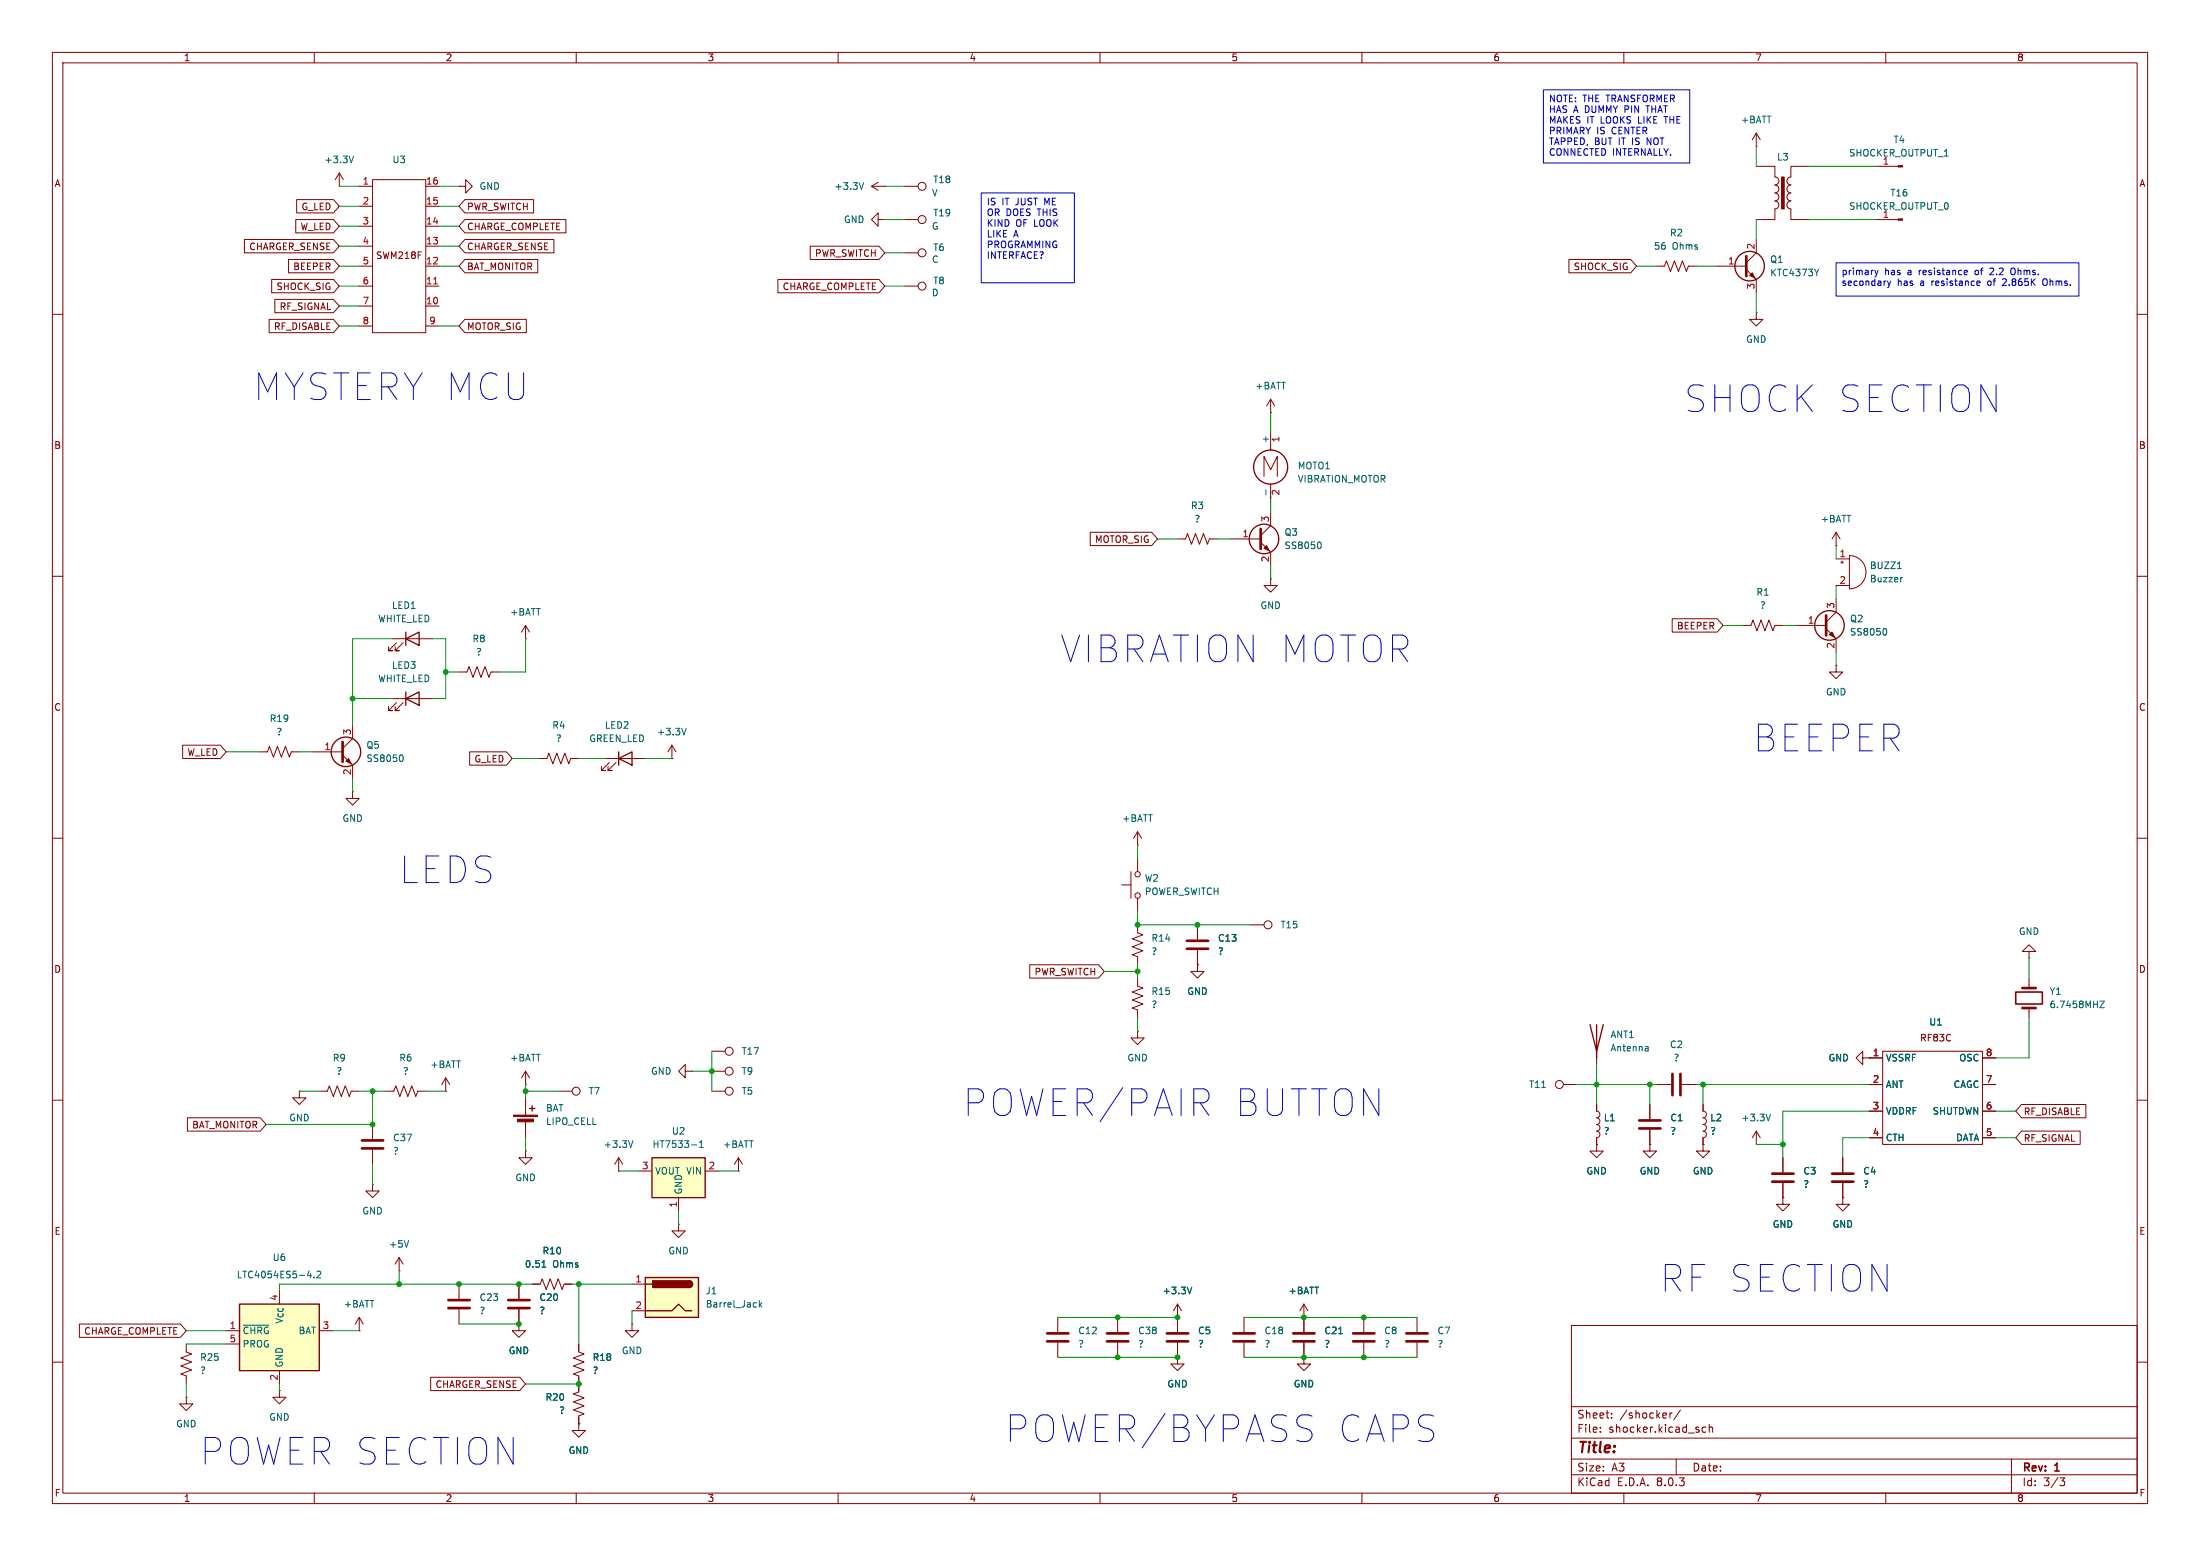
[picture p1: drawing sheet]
<svg xmlns="http://www.w3.org/2000/svg" width="420mm" height="297mm" viewBox="0 0 420 297" stroke-linecap="round" stroke-linejoin="round" font-family="sans-serif">
<g fill="none" stroke="#840000" stroke-width=".19">
<path d="M10 10h400v277h-400zM12 12h396v273h-396zM60 10v2M110 10v2M160 10v2M210 10v2M260 10v2M310 10v2M360 10v2M68.6 35.6h2.5M68.6 39.4h2.5M71.1 34.3h10.2v29.2h-10.2z"/>
<path d="M81.3 35.6h2.5M81.3 39.4h2.5M166.4 35.6h2.5M166.4 35.6l1.2 .7M167.6 34.8l-1.2 .8M168.9 35.6h.1M10 60h2M68.6 58.4h2.5M68.6 54.6h2.5M68.6 50.8h2.5M68.6 47h2.5M68.6 43.2h2.5"/>
<path d="M81.3 58.4h2.5M81.3 54.6h2.5M81.3 50.8h2.5M81.3 47h2.5M81.3 43.2h2.5M408 60h2M68.6 62.2h2.5M81.3 62.2h2.5M10 110h2M408 110h2M67.3 138.4v2.6l-1.9 1.9M10 160h2"/>
<path d="M49.5 143.5h1.6l.3-1 .8 2 .8-2 .7 2 .8-2 .7 2 .4-1h1.5M59.7 143.5h5.7M65.4 144.1l1.9 2v2.5M67.3 151.1v1.3h1.3l-1.3 1.3-1.3-1.3h1.3M67.3 151.1h.1M217.2 158.8v2.5M217.2 158.8l.7 1.2M217.2 158.8l-.8 1.2M408 160h2M214.1 168.9h1.8M215.9 166.4v5.1M217.2 161.3h.1"/>
<path d="M217.2 163.8v2.6M217.2 171.5v2.5M238.8 176.5h2.5M217.2 186.7v1.5l1 .4-2 .8 2 .7-2 .8 2 .7-2 .8 1 .4v1.5M387.3 181.6h-1.2l1.2-1.3 1.3 1.3h-1.3v1.3M387.3 182.9h.1M387.3 186.7v1.9M387.3 192.4v1.9M10 210h2M57.1 208.3v1.3h1.3l-1.3 1.2-1.2-1.2h1.2M57.1 208.3h.1M61 208.3h1.5l.4-1 .7 2 .8-2 .8 2 .7-2 .8 2 .4-1h1.5"/>
<path d="M71.1 214.6v2.8M71.1 219.5v2.7M73.7 208.3h1.5l.4-1 .7 2 .8-2 .8 2 .7-2 .8 2 .4-1h1.5M85.1 208.3h.1M85.1 205.7l.8 1.3M85.1 205.7v2.6M85.1 205.7l-.8 1.3M298.4 207h2.6M304.8 200.7v2.5M316.2 207h2.8M321.1 207h2.7M355.6 201.9v-1.2l-1.3 1.2 1.3 1.3v-1.3h1.3"/>
<path d="M356.9 201.9h.1M356.9 207h2.5M356.9 201.9h2.5M356.9 212.1h2.5M356.9 217.2h2.5M359.4 200.7h19.1v17.7h-19.1zM378.5 207h2.5M378.5 201.9h2.5M378.5 212.1h2.5M378.5 217.2h2.5M408 210h2M10 260h2"/>
<path d="M68.6 254h.1M68.6 251.5l-.8 1.2M68.6 251.5v2.5M68.6 251.5l.7 1.2M224.8 251.5h.1M224.8 248.9l.8 1.3M224.8 248.9v2.6M224.8 248.9l-.8 1.3M237.5 251.5v2.8M237.5 256.3v2.8M248.9 251.5h.1M248.9 259.1v1.2h1.3l-1.3 1.3-1.3-1.3h1.3"/>
<path d="M248.9 259.1h.1M248.9 248.9l-.7 1.3M248.9 248.9v5.4M248.9 256.3v2.8M248.9 248.9l.8 1.3M300 253h108v32h-108zM408 260h2M53.3 265.4v1.3h1.3l-1.3 1.3-1.2-1.3h1.2M53.3 265.4h.1M300 278.5h108M300 274.5h108M300 268.5h108"/>
<path d="M305.5 273.2v.2M305.5 272.5v.1M307.7 270.5v.2M307.7 269.8v.1M318.8 269.7v1M319.2 269.7l-.3 .1-.1 .2M320 278.5v3M320.8 269.1l-1.3 1.9M325.7 272.5l-.5-.1-.3 .3 .2 .6h.6M326.3 272.5l.2-.1 .4 .1v.9M326.3 271.9v1.5M384 278.5v6.5"/>
<path d="M60 285v2M110 285v2M160 285v2M210 285v2M260 285v2M300 281.5h108M310 285v2M360 285v2M393.2 282.1h1l-.5 .6 .4 .1 .1 .5-.3 .3h-.5"/>
<circle cx="217.2" cy="170.9" r=".51"/>
<circle cx="217.2" cy="166.9" r=".51"/>
<circle cx="242.1" cy="176.5" r=".76"/>
<circle cx="297.7" cy="207" r=".76"/>
</g>
<path d="M65.4 141.6v3.8M386.1 192.4h2.5M386.1 188.6h2.5M69.1 219.2h4.1M69.1 217.7h4.1M319.3 205v4M320.8 205v4M235.5 256h4M235.5 254.5h4M246.9 256h4.1M246.9 254.5h4.1" fill="none" stroke="#840000" stroke-width=".51"/>
<path d="M66 145.3l.5-.5 .6 1z" fill="#840000" stroke="#840000" stroke-width=".19"/>
<g fill="none" stroke="#840000" stroke-width=".25">
<path d="M303.5 195.6l1.3 5.1 1.3-5.1M304.8 195.6v6.3"/>
<circle cx="66" cy="143.5" r="2.82"/>
</g>
<path d="M164.9 34.9l-.5 1.2M76.7 144.1a.79 .79 0 0 1 0 1.3M314.5 199.8l.1 .1v.7M400.9 191.1h.8l-.8 1.2h.8M314.6 200.5l-.4 .1M314.6 200.1h-.4M227.5 245.7l-.4 1.3M255.6 254.6h.7" fill="none" stroke="#006464" stroke-width=".19"/>
<path d="M82.8 54.2h.7" fill="none" stroke="#a90000" stroke-width=".19"/>
<path d="M384.8 189.4h5.1v2.2h-5.1z" fill="none" stroke="#840000" stroke-width=".3"/>
<path d="M45.7 248.9h15.3v12.7h-15.3z" fill="#ffffc2"/>
<path d="M77.5 133.4l2.5-1.3v2.5zM77.5 132.1v2.5M118.1 144.8l2.5-1.3v2.6zM118.1 143.5v2.6M45.7 248.9h15.3v12.7h-15.3z" fill="none" stroke="#840000" stroke-width=".25"/>
<g fill="none" stroke="#840000" stroke-width=".19">
<path d="M64.8 35.6h.1M64.8 33l.7 1.3M64.8 33v2.6M64.8 33l-.8 1.3M87.6 35.6h1.3v1.2l1.3-1.2-1.3-1.3v1.3M87.6 35.6h.1M172.7 35.6h2.6M172.7 54.6h2.6M172.7 41.9h2.6M172.7 48.3h2.6M358.1 41.9h4.3M74.9 133.4h7.6"/>
<path d="M75.7 134.1l-1.5 1.5h.7h-.7v-.7M77 134.1l-1.6 1.5h.8h-.8v-.7M87.6 128.3h1.6l.3-1 .8 2 .8-2 .7 2 .8-2 .7 2 .4-1h1.5M102.9 144.8h1.5l.4-1 .7 2 .8-2 .8 2 .7-2 .8 2 .4-1h1.5M115.6 144.8h7.6M116.3 145.5l-1.5 1.6h.8h-.8v-.8M117.6 145.5l-1.5 1.6h.7h-.7v-.8M128.3 144.8h.1M128.3 142.2l.7 1.3M128.3 142.2v2.6M128.3 142.2l-.8 1.3M217.2 176.5v1.6l1 .3-2 .8 2 .8-2 .7 2 .8-2 .7 1 .4v1.6"/>
<path d="M228.6 176.5v2.8M217.2 196.9v1.2h-1.3l1.3 1.3 1.2-1.3h-1.2M217.2 196.9h.1M228.6 184.2v1.2h-1.3l1.3 1.3 1.3-1.3h-1.3M228.6 184.2h.1M228.6 181.4v2.8M71.1 226.1v1.2h1.3l-1.3 1.3-1.3-1.3h1.3M71.1 226.1h.1M35.6 256.5v1.6l1 .3-2.1 .8 2.1 .8-2.1 .7 2.1 .8-2.1 .8 1.1 .3v1.6M43.2 254h2.5M43.2 256.5h2.5M61 254h2.5"/>
<path d="M76.2 242.6h.1M76.2 240l-.8 1.3M76.2 240v2.6M76.2 240l.8 1.3M87.6 245.1v2.8M87.6 249.9v2.8M201.9 251.5v2.8M201.9 256.3v2.8M213.4 251.5v2.8M213.4 256.3v2.8M224.8 259.1v1.2h1.3l-1.3 1.3-1.3-1.3h1.3M224.8 259.1h.1"/>
<path d="M224.8 251.5v2.8M224.8 256.3v2.8M35.6 266.7v1.3h1.2l-1.2 1.2-1.3-1.2h1.3M35.6 266.7h.1M53.3 261.6v2.6"/>
<circle cx="176" cy="35.6" r=".76"/>
<circle cx="176" cy="48.3" r=".76"/>
<circle cx="176" cy="54.6" r=".76"/>
<circle cx="176" cy="41.9" r=".76"/>
</g>
<path d="M67.5 29.8l-.4 1.3M131 139l-.4 1.3M78 236.8l-.4 1.3M46.5 253h4.8M58.7 243.5h.8M60 243.8v.1M60.5 242.8l.5-.2 .2 .4-.8 .9h.8" fill="none" stroke="#006464" stroke-width=".19"/>
<path d="M226.6 179.6h4M226.6 181.1h4M85.6 249.7h4.1M85.6 248.2h4.1M199.9 256h4.1M199.9 254.5h4.1M211.3 256h4.1M211.3 254.5h4.1M222.8 256h4M222.8 254.5h4" fill="none" stroke="#840000" stroke-width=".51"/>
<path d="M362.4 41.8h.8v.2h-.8z" fill="#840000" stroke="#840000" stroke-width=".19"/>
<path d="M123.2 243.8h10.1v7.7h-10.1z" fill="#ffffc2"/>
<path d="M77.5 121.9l2.5-1.2v2.5zM77.5 120.7v2.5M123.2 243.8h10.1v7.7h-10.1zM123.2 250.2h5.1l1.2-1.3 1.3 1.3h1.3M123.2 245.1h1.3M131.6 244.5a.64 .64 0 0 1 .6 .6 .64 .64 0 0 1-.6 .6" fill="none" stroke="#840000" stroke-width=".25"/>
<g fill="#840000" stroke="#840000" stroke-width=".25">
<path d="M131.6 244.5a.64 .64 0 0 1 .6 .6 .64 .64 0 0 1-.6 .6z"/>
<path d="M124.6 244.5h7v1.2h-7z"/>
</g>
<path d="M167.6 41.9v-1.3l-1.2 1.3 1.2 1.3v-1.3h1.3M168.9 41.9h.1M100.3 119.4l-.7 1.3M100.3 119.4v2.5M100.3 119.4l.8 1.3M74.9 121.9h7.6M75.7 122.7l-1.5 1.5h.7h-.7v-.8M77 122.7l-1.6 1.5h.8h-.8v-.8M100.3 121.9h.1M120.6 245.1h2.6M120.6 250.2h2.6" fill="none" stroke="#840000" stroke-width=".19"/>
<path d="M145 248.2v1.3M145.1 249l.3 .5M145.4 248.7l-.4 .4" fill="none" stroke="#006464" stroke-width=".19"/>
<path d="M124.5 221h10.1v7.6h-10.1z" fill="#ffffc2"/>
<g fill="none" stroke="#840000" stroke-width=".25">
<path d="M101.1 211.6h1M101.6 211.1v1M124.5 221h10.1v7.6h-10.1z"/>
<circle cx="334" cy="50.8" r="2.82"/>
<circle cx="242.6" cy="89.2" r="3.3"/>
<circle cx="241.3" cy="102.9" r="2.82"/>
<circle cx="349.2" cy="119.4" r="2.82"/>
</g>
<g fill="none" stroke="#840000" stroke-width=".19">
<path d="M56.6 38.1h7.1l1.1 1.3-1.1 1.2h-7.1zM88.7 38.1h13.2v2.5h-13.2l-1.1-1.2zM335.3 31.8h3.5v2M335.3 27.9h.1M335.3 25.4v2.5M335.3 25.4l-.8 1.3M335.3 25.4l.7 1.3M338.8 39.9v2h-3.5M341.9 39.9v2h3.5M345.4 31.8h-3.5v2M358.1 31.8h4.3M46.7 45.7h17l1.1 1.3-1.1 1.3h-17z"/>
<path d="M51.9 53.3h11.8l1.1 1.3-1.1 1.3h-11.8zM52.5 57.1h11.2l1.1 1.3-1.1 1.3h-11.2zM55.1 49.5h8.6l1.1 1.3-1.1 1.3h-8.6zM56.5 41.9h7.2l1.1 1.3-1.1 1.3h-7.2zM88.7 49.5h14v2.6h-14l-1.1-1.3zM88.7 41.9h19.3v2.6h-19.3l-1.1-1.3zM88.7 45.7h17v2.6h-17l-1.1-1.3zM148.5 53.3h19.3l1.1 1.3-1.1 1.3h-19.3zM154.7 47h13.1l1.1 1.3-1.1 1.2h-13.1zM299.5 49.5h11.8l1.1 1.3-1.1 1.3h-11.8zM316.2 50.8h1.6l.3-1 .8 2 .8-2 .7 2 .8-2 .7 2 .4-1h1.5M327.7 50.8h5.7"/>
<path d="M333.4 51.4l1.9 1.9v2.6M335.3 59.7v1.3h1.2l-1.2 1.2-1.3-1.2h1.3M335.3 59.7h.1M335.3 45.7v2.6l-1.9 1.9M51.4 61h12.3l1.1 1.2-1.1 1.3h-12.3zM88.7 61h11.8v2.5h-11.8l-1.1-1.3zM242.6 78.7h.1M242.6 76.2v2.5M242.6 76.2l-.8 1.3M242.6 76.2l.7 1.3M241.3 90.9v-3.8l1.3 2.6 1.2-2.6v3.8M242.6 82.6v3.3"/>
<path d="M242.6 92.4v2.9M242.6 97.8v2.5l-1.9 1.9M208.1 101.6h11.8l1.1 1.3-1.1 1.2h-11.8zM224.8 102.9h1.5l.4-1 .8 2 .7-2 .8 2 .7-2 .8 2 .4-1h1.5M234.9 102.9h5.8M240.7 103.5l1.9 1.9v2.6M242.6 110.5v1.3h-1.3l1.3 1.2 1.2-1.2h-1.2M242.6 110.5h.1M319.2 118.1h8.6l1.1 1.3-1.1 1.3h-8.6zM332.7 119.4h1.6l.3-1 .8 2 .8-2 .7 2 .8-2 .8 2 .3-1h1.6M342.9 119.4h5.7M350.5 104.1h.1"/>
<path d="M350.5 101.6l-.7 1.3M350.5 101.6v2.5M350.5 114.3v2.5l-1.9 1.9M350.5 101.6l.8 1.3M350.5 106.7h2.6M350.5 111.8h2.6M351.4 107.3h.5M351.7 107.1v.5M353.1 106a3.2 3.2 0 0 1 3.1 3.2 3.2 3.2 0 0 1-3.1 3.2zM348.6 120l1.9 1.9v2.6M350.5 127v1.3h-1.3l1.3 1.2 1.3-1.2h-1.3M350.5 127h.1"/>
<path d="M34.9 142.2h7.2l1.1 1.3-1.1 1.3h-7.2zM89.7 143.5h7l1.1 1.3-1.1 1.3h-7zM228.6 176.5v2.8M196.6 184.1h13.1l1.1 1.3-1.1 1.3h-13.1zM228.6 184.2h.1M228.6 181.4v2.8M35.8 213.4h13.9l1.1 1.2-1.1 1.3h-13.9zM100.3 219.7v1.3h-1.2l1.2 1.2 1.3-1.2h-1.3M100.3 219.7h.1M100.3 207h.1M100.3 204.5v2.5M100.3 209.6v3.3"/>
<path d="M100.3 213.9v3.3M100.3 204.5l-.7 1.2M100.3 204.5l.8 1.2M106.7 208.3h2.5M130.8 204.5v1.2l-1.3-1.2 1.3-1.3v1.3h1.3M132.1 204.5h.1M135.9 208.3h2.5M135.9 200.7h2.5M135.9 204.5h2.5M304.8 218.4v1.3h1.3l-1.3 1.3-1.3-1.3h1.3M304.8 218.4h.1M304.8 210.8v1.3a.64 .64 0 0 1 .6 .6 .64 .64 0 0 1-.6 .7 .64 .64 0 0 1 .6 .6 .64 .64 0 0 1-.6 .6 .64 .64 0 0 1 .6 .7 .64 .64 0 0 1-.6 .6 .63 .63 0 0 1 .6 .6 .63 .63 0 0 1-.6 .7v1.2"/>
<path d="M315 218.4v1.3h1.2l-1.2 1.3-1.3-1.3h1.3M315 218.4h.1M315 210.8v2.8M315 215.6v2.8M325.1 218.4v1.3h1.3l-1.3 1.3-1.3-1.3h1.3M325.1 218.4h.1M325.1 213.4a.64 .64 0 0 1 .7 .6 .64 .64 0 0 1-.7 .6 .64 .64 0 0 1 .7 .7 .64 .64 0 0 1-.7 .6 .64 .64 0 0 1 .7 .6 .64 .64 0 0 1-.7 .7v1.2M325.1 210.8v1.3a.64 .64 0 0 1 .7 .6 .64 .64 0 0 1-.7 .7M335.3 218.4h.1M335.3 215.9l.7 1.3M335.3 215.9v2.5M335.3 215.9l-.8 1.3"/>
<path d="M356.9 201.9h.1M356.9 201.9h2.5M356.9 207h2.5M356.9 212.1h2.5M356.9 217.2h2.5M378.5 201.9h2.5M378.5 207h2.5M378.5 212.1h2.5M378.5 217.2h2.5M385.9 215.9h11.2v2.5h-11.2l-1.1-1.2zM385.9 210.8h12.3v2.6h-12.3l-1.1-1.3zM118.1 223.5h.1"/>
<path d="M118.1 221l.8 1.2M118.1 221v2.5M118.1 221l-.8 1.2M121.9 223.5h2.6M129.5 233.7v1.2h-1.2l1.2 1.3 1.3-1.3h-1.3M129.5 233.7h.1M129.5 228.6v2.5M134.6 223.5h2.6M141 223.5h.1M141 221l.7 1.2M141 221v2.5M141 221l-.8 1.2"/>
<path d="M340.4 228.6v1.3h1.2l-1.2 1.2-1.3-1.2h1.3M340.4 228.6h.1M340.4 221v2.8M340.4 225.8v2.8M351.8 228.6v1.3h1.3l-1.3 1.2-1.3-1.2h1.3M351.8 228.6h.1M351.8 221v2.8M351.8 225.8v2.8M15.2 252.7h19.2l1.2 1.3-1.2 1.3h-19.2zM99.1 252.7v1.3h1.2l-1.2 1.3-1.3-1.3h1.3M99.1 252.7h.1M99.1 245.1v2.8"/>
<path d="M99.1 249.9v2.8M101.6 245.1h1.5l.4-1 .8 2 .7-2 .8 2 .8-2 .7 2 .4-1h1.5M110.5 256.5v1.6l1 .3-2 .8 2 .8-2 .7 2 .8-2 .8 1 .3v3.1l-1 .4 2 .7-2 .8 2 .8-2 .7 2 .8-1 .4v1.5M120.6 252.7v1.3h1.3l-1.3 1.3-1.2-1.3h1.2M120.6 252.7h.1M224.8 259.1h.1M224.8 251.5h.1M224.8 251.5v2.8M224.8 256.3v2.8M248.9 259.1h.1M248.9 251.5h.1M248.9 251.5v2.8"/>
<path d="M248.9 256.3v2.8M260.3 251.5v2.8M260.3 256.3v2.8M270.5 251.5v2.8M270.5 256.3v2.8M82.2 262.9h17l1.1 1.3-1.1 1.2h-17zM110.5 271.8v1.2h1.3l-1.3 1.3-1.3-1.3h1.3M110.5 271.8h.1"/>
<circle cx="110" cy="208.3" r=".76"/>
<circle cx="139.2" cy="204.5" r=".76"/>
<circle cx="139.2" cy="208.3" r=".76"/>
<circle cx="139.2" cy="200.7" r=".76"/>
</g>
<g fill="none" stroke="#006464" stroke-width=".19">
<path d="M347.2 51.4l-.4 .6M241.7 93.5v1M251.9 103.4a.79 .79 0 0 1 0 1.3M359.9 120a.79 .79 0 0 1 0 1.2M362.2 108.5h.8M363.2 110.2l-.2 .1M120.8 217.7l-.4 1.3M132 218.5h1M133.5 219h.8M133.5 218.1l.4-.4v1.3M338 212.7l-.4 1.2M103.5 241.9h.7"/>
<path d="M103.7 240.8l.1-.2v1.3M227.5 245.7l-.4 1.3M255.6 254.6h.7"/>
</g>
<g fill="none" stroke="#840000" stroke-width=".51">
<path d="M333.4 48.9v3.8M240.7 101v3.8M348.6 117.5v3.8M312.9 213.9h4.1M312.9 215.4h4.1M338.3 225.6h4.1M338.3 224h4.1M349.8 225.6h4M349.8 224h4M97 249.7h4.1M97 248.2h4.1M258.3 256h4.1"/>
<path d="M258.3 254.5h4.1M268.5 256h4M268.5 254.5h4"/>
</g>
<g fill="#840000" stroke="#840000" stroke-width=".19">
<path d="M98 212.9h4.6v.2h-4.6z"/>
<path d="M98.8 213.6h3.1v.5h-3.1z"/>
<path d="M362.4 31.6h.8v.3h-.8z"/>
<path d="M340.1 33.8h.5v6.1h-.5z"/>
<path d="M241.3 104.6l.5-.5 .5 1.1z"/>
<path d="M334 52.6l.5-.5 .5 1z"/>
<path d="M349.2 121.2l.6-.5 .5 1z"/>
</g>
<path d="M338.8 33.8a.77 .77 0 0 1 .8 .7 .77 .77 0 0 1-.8 .8 .76 .76 0 0 1 .8 .8 .76 .76 0 0 1-.8 .7 .77 .77 0 0 1 .8 .8 .77 .77 0 0 1-.8 .8 .76 .76 0 0 1 .8 .7 .76 .76 0 0 1-.8 .8M341.9 33.8a.76 .76 0 0 0-.8 .7 .76 .76 0 0 0 .8 .8 .76 .76 0 0 0-.8 .8 .76 .76 0 0 0 .8 .7 .76 .76 0 0 0-.8 .8 .76 .76 0 0 0 .8 .8 .77 .77 0 0 0-.8 .7 .77 .77 0 0 0 .8 .8" fill="none" stroke="#840000" stroke-width=".2"/>
<g fill="none" stroke="#0000c2" stroke-width=".19">
<path d="M294.6 17.1h28v14h-28zM187.3 36.8h17.8v17.2h-17.8zM350.5 50.2h46.4v6.3h-46.4zM357.9 51.6l.3 .8M358.2 52.4l-.3 .5M358.5 51.6l-.3 .8M360.3 53.6l.3 .9M360.6 54.5l-.3 .4M360.9 53.6l-.3 .9M375.2 51.6l.3 .1 .1 .2-.6 .1M375.5 52.4h-.3M377.6 53.6l.3 .1 .1 .2-.6 .2"/>
<path d="M377.9 54.4l-.3 .1M380.1 51.2l-.2 .1M380.5 51.7l-.7 .7h.8M383 53.8l-.8 .7h.8M384.4 51.2a.43 .43 0 0 0-.5 .4v.4a.42 .42 0 0 0 .5 .4M390 53.4a.85 .85 0 0 0 .3 1.1h.2M390.3 53.2h.2"/>
</g>
<g fill="none" stroke="#009600" stroke-width=".19">
<path d="M64.8 35.6h3.8M64.8 39.4h3.8M83.8 35.6h3.8M83.8 39.4h3.8M168.9 35.6h3.8M335.3 27.9v3.9M345.4 31.8h12.7M64.8 43.2h3.8M64.8 47h3.8M64.8 54.6h3.8M64.8 50.8h3.8M64.8 58.4h3.8"/>
<path d="M83.8 43.2h3.8M83.8 47h3.8M83.8 50.8h3.8M168.9 54.6h3.8M168.9 41.9h3.8M168.9 48.3h3.8M312.4 50.8h3.8M323.8 50.8h3.9M335.3 41.9v3.8M335.3 55.9v3.8M345.4 41.9h12.7M64.8 62.2h3.8"/>
<path d="M83.8 62.2h3.8M242.6 78.7v3.9M242.6 95.3v2.5M221 102.9h3.8M232.4 102.9h2.5M242.6 108v2.5M328.9 119.4h3.8M340.4 119.4h2.5M350.5 104.1v2.6M350.5 111.8v2.5M67.3 133.4h7.6M74.9 121.9h-7.6v16.5"/>
<path d="M82.5 121.9h2.6v11.5h-2.6M85.1 128.3h2.5M100.3 121.9v6.4h-5.1M350.5 124.5v2.5M43.2 143.5h6.3M57.1 143.5h2.6M67.3 148.6v2.5M97.8 144.8h5.1M110.5 144.8h5.1M123.2 144.8h5.1M217.2 161.3v2.5M217.2 174v2.5h21.6"/>
<path d="M210.8 185.4h6.4M217.2 184.2v2.5M217.2 194.3v2.6M387.3 194.3v7.6h-6.3M387.3 182.9v3.8M57.1 208.3h3.9M68.6 208.3h5.1M71.1 208.3v6.3h-20.3M81.3 208.3h3.8M100.3 207v2.6M100.3 217.2v2.5M100.3 208.3h6.4"/>
<path d="M132.1 204.5h3.8M135.9 200.7v7.6M301 207h15.2M304.8 203.2v7.6M315 207v3.8M323.8 207h33.1M325.1 207v3.8M335.3 218.4h5.1M356.9 217.2h-5.1v3.8M356.9 212.1h-16.5v8.9M381 217.2h3.8M381 212.1h3.8"/>
<path d="M71.1 222.2v3.9M118.1 223.5h3.8M129.5 231.1v2.6M137.2 223.5h3.8M35.6 254h7.6M35.6 256.5h7.6M63.5 254h5.1M76.2 242.6v2.5M87.6 252.7h11.5M101.6 245.1h-48.3v1.3M109.2 245.1h11.4M110.5 245.1v11.4"/>
<path d="M120.6 250.2v2.5M201.9 259.1h22.9M201.9 251.5h22.9M237.5 259.1h33M237.5 251.5h33M35.6 264.2v2.5M53.3 264.2v1.2M100.3 264.2h10.2"/>
</g>
<g fill="#009600" stroke="#009600" stroke-width=".19">
<circle cx="217.2" cy="176.5" r=".46"/>
<circle cx="217.2" cy="185.4" r=".46"/>
<circle cx="304.8" cy="207" r=".46"/>
<circle cx="85.1" cy="128.3" r=".46"/>
<circle cx="71.1" cy="208.3" r=".46"/>
<circle cx="67.3" cy="133.4" r=".46"/>
<circle cx="87.6" cy="245.1" r=".46"/>
<circle cx="99.1" cy="245.1" r=".46"/>
<circle cx="76.2" cy="245.1" r=".46"/>
<circle cx="71.1" cy="214.6" r=".46"/>
<circle cx="224.8" cy="259.1" r=".46"/>
<circle cx="228.6" cy="176.5" r=".46"/>
<circle cx="213.4" cy="259.1" r=".46"/>
<circle cx="213.4" cy="251.5" r=".46"/>
<circle cx="224.8" cy="251.5" r=".46"/>
<circle cx="99.1" cy="252.7" r=".46"/>
<circle cx="100.3" cy="208.3" r=".46"/>
<circle cx="135.9" cy="204.5" r=".46"/>
<circle cx="110.5" cy="245.1" r=".46"/>
<circle cx="110.5" cy="264.2" r=".46"/>
<circle cx="260.3" cy="251.5" r=".46"/>
<circle cx="340.4" cy="218.4" r=".46"/>
<circle cx="248.9" cy="259.1" r=".46"/>
<circle cx="248.9" cy="251.5" r=".46"/>
<circle cx="315" cy="207" r=".46"/>
<circle cx="260.3" cy="259.1" r=".46"/>
<circle cx="325.1" cy="207" r=".46"/>
</g>
<g font-size="7.1" fill="#0000c2">
<text x="48.5" y="76.7">MYSTERY MCU</text>
<text x="321.6" y="79">SHOCK SECTION</text>
<text x="202.5" y="126.7">VIBRATION MOTOR</text>
<text x="334.8" y="143.7">BEEPER</text>
<text x="76.3" y="168.9">LEDS</text>
<text x="183.9" y="213.3">POWER/PAIR</text>
<text x="235.4" y="213.3">BUTTON</text>
<text x="317" y="246.9">RF SECTION</text>
<text x="192" y="275.6">POWER/BYPASS</text>
<text x="255" y="275.6">CAPS</text>
<text x="38.3" y="279.9">POWER SECTION</text>
</g>
<text font-size="2.8" fill="#840000" x="301" y="277.9">Title:</text>
<g font-size="2.1" fill="#840000">
<text x="301" y="273.7">File:</text>
<text x="301" y="271">Sheet:</text>
<text x="307.1" y="273.7">shocker.kicad_sch</text>
<text x="309.2" y="271">/shocker/</text>
<text x="301" y="281.1">Size:</text>
<text x="307.6" y="281.1">A3</text>
<text x="323" y="281.1">Date:</text>
<text x="386" y="281.3">Rev:</text>
<text x="392.4" y="281.3">1</text>
<text x="301" y="283.9">KiCad</text>
<text x="308.7" y="283.9">E.D.A.</text>
<text x="316.3" y="283.9">8.0.3</text>
<text x="386" y="283.9">Id:</text>
<text x="390.1" y="283.9">3/3</text>
</g>
<g font-size="1.8" fill="#840000">
<text x="35" y="11.9">1</text>
<text x="85" y="11.9">2</text>
<text x="135" y="11.9">3</text>
<text x="185" y="11.9">4</text>
<text x="235" y="11.9">5</text>
<text x="285" y="11.9">6</text>
<text x="335" y="11.9">7</text>
<text x="385" y="11.9">8</text>
<text x="10.3" y="35.9">A</text>
<text x="408.3" y="35.9">A</text>
<text x="57.5" y="40.3">G_LED</text>
<text x="89.1" y="40.3">PWR_SWITCH</text>
<text x="47.5" y="47.9">CHARGER_SENSE</text>
<text x="57.3" y="44.1">W_LED</text>
<text x="89.1" y="44.1">CHARGE_COMPLETE</text>
<text x="89.1" y="47.9">CHARGER_SENSE</text>
<text x="55.9" y="51.8">BEEPER</text>
<text x="71.7" y="49.6">SWM218F</text>
<text x="89.1" y="51.8">BAT_MONITOR</text>
<text x="155.5" y="49.2">PWR_SWITCH</text>
<text x="300.3" y="51.8">SHOCK_SIG</text>
<text x="52.7" y="55.6">SHOCK_SIG</text>
<text x="53.3" y="59.4">RF_SIGNAL</text>
<text x="149.3" y="55.6">CHARGE_COMPLETE</text>
<text x="52.2" y="63.2">RF_DISABLE</text>
<text x="89.1" y="63.2">MOTOR_SIG</text>
<text x="10.3" y="85.9">B</text>
<text x="408.2" y="85.9">B</text>
<text x="208.9" y="103.8">MOTOR_SIG</text>
<text x="320" y="120.3">BEEPER</text>
<text x="10.3" y="135.9">C</text>
<text x="408.2" y="135.9">C</text>
<text x="35.7" y="144.5">W_LED</text>
<text x="90.5" y="145.7">G_LED</text>
<text x="10.3" y="185.9">D</text>
<text x="408.2" y="185.9">D</text>
<text x="197.4" y="186.4">PWR_SWITCH</text>
<text x="366.4" y="199">RF83C</text>
<text x="36.6" y="215.6">BAT_MONITOR</text>
<text x="386.2" y="213">RF_DISABLE</text>
<text x="386.2" y="218.1">RF_SIGNAL</text>
<text x="10.3" y="235.9">E</text>
<text x="408.3" y="235.9">E</text>
<text x="16" y="255">CHARGE_COMPLETE</text>
<text x="83" y="265.1">CHARGER_SENSE</text>
<text x="10.3" y="285.9">F</text>
<text x="35" y="286.9">1</text>
<text x="85" y="286.9">2</text>
<text x="135" y="286.9">3</text>
<text x="185" y="286.9">4</text>
<text x="235" y="286.9">5</text>
<text x="285" y="286.9">6</text>
<text x="335" y="286.9">7</text>
<text x="385" y="286.9">8</text>
<text x="408.3" y="285.9">F</text>
</g>
<g font-size="1.8" fill="#0000c2">
<text x="295.6" y="19.8">NOTE: THE TRANSFORMER</text>
<text x="295.6" y="21.9">HAS A DUMMY PIN</text>
<text x="295.6" y="23.9">MAKES IT LOOKS</text>
<text x="313" y="23.9">LIKE</text>
<text x="314.8" y="21.9">THAT</text>
<text x="318.2" y="23.9">THE</text>
<text x="295.6" y="26">PRIMARY IS</text>
<text x="295.6" y="28">TAPPED, BUT IT IS</text>
<text x="307.8" y="26">CENTER</text>
<text x="314.9" y="28">NOT</text>
<text x="295.6" y="30">CONNECTED INTERNALLY.</text>
<text x="188.3" y="39.5">IS</text>
<text x="188.3" y="41.6">OR DOES THIS</text>
<text x="191.3" y="39.5">IT JUST ME</text>
<text x="188.3" y="43.6">KIND</text>
<text x="188.3" y="45.6">LIKE</text>
<text x="188.3" y="47.7">PROGRAMMING</text>
<text x="193.5" y="45.6">A</text>
<text x="193.9" y="43.6">OF LOOK</text>
<text x="188.3" y="49.7">INTERFACE?</text>
<text x="351.5" y="52.8">primary</text>
<text x="359.8" y="52.8">has</text>
<text x="364.3" y="52.8">a</text>
<text x="366.6" y="52.8">resistance</text>
<text x="377.5" y="52.8">of</text>
<text x="380.5" y="52.8">2.2</text>
<text x="384.7" y="52.8">Ohms.</text>
<text x="351.5" y="54.9">secondary</text>
<text x="362.2" y="54.9">has</text>
<text x="366.7" y="54.9">a</text>
<text x="369" y="54.9">resistance</text>
<text x="379.9" y="54.9">of</text>
<text x="383" y="54.9">2.865K</text>
<text x="390.9" y="54.9">Ohms.</text>
</g>
<g font-size="1.8" fill="#006464">
<text x="332.2" y="23.7">+BATT</text>
<text x="361.4" y="27.5">T4</text>
<text x="61.8" y="31.3">+3.3V</text>
<text x="74.8" y="31.3">U3</text>
<text x="178.1" y="35.2">T18</text>
<text x="339.1" y="30.8">L3</text>
<text x="352.9" y="30.1">SHOCKER_OUTPUT_1</text>
<text x="359.3" y="31.5">1</text>
<text x="91.4" y="36.4">GND</text>
<text x="159.2" y="36.4">+3.3V</text>
<text x="177.8" y="37.7">V</text>
<text x="178.1" y="41.5">T19</text>
<text x="352.9" y="40.2">SHOCKER_OUTPUT_0</text>
<text x="359.3" y="41.7">1</text>
<text x="360.8" y="37.7">T16</text>
<text x="161" y="42.8">GND</text>
<text x="177.8" y="44">G</text>
<text x="315.6" y="47.9">56</text>
<text x="318.7" y="45.3">R2</text>
<text x="319.2" y="47.9">Ohms</text>
<text x="177.8" y="50.4">C</text>
<text x="178.1" y="48.1">T6</text>
<text x="337.8" y="50.4">Q1</text>
<text x="337.8" y="52.9">KTC4373Y</text>
<text x="177.8" y="56.7">D</text>
<text x="178.1" y="54.5">T8</text>
<text x="333.2" y="65.6">GND</text>
<text x="239.5" y="74.5">+BATT</text>
<text x="242.3" y="84.7" transform="rotate(-90 242.3 84.7)">+</text>
<text x="247.7" y="89.8">MOTO1</text>
<text x="247.7" y="92.3">VIBRATION_MOTOR</text>
<text x="227.3" y="97.4">R3</text>
<text x="228" y="99.9">?</text>
<text x="347.5" y="99.9">+BATT</text>
<text x="245.1" y="102.5">Q3</text>
<text x="245.1" y="105">SS8050</text>
<text x="335.2" y="113.9">R1</text>
<text x="356.9" y="108.8">BUZZ1</text>
<text x="356.9" y="111.4">Buzzer</text>
<text x="72.1" y="119">WHITE_LED</text>
<text x="74.7" y="116.4">LED1</text>
<text x="97.3" y="117.7">+BATT</text>
<text x="240.5" y="116.4">GND</text>
<text x="335.9" y="116.4">?</text>
<text x="353.1" y="119">Q2</text>
<text x="90.1" y="122.8">R8</text>
<text x="90.8" y="125.3">?</text>
<text x="353.1" y="121.5">SS8050</text>
<text x="72.1" y="130.4">WHITE_LED</text>
<text x="74.7" y="127.9">LED3</text>
<text x="348.5" y="132.9">GND</text>
<text x="51.4" y="138">R19</text>
<text x="52.7" y="140.6">?</text>
<text x="69.9" y="143.1">Q5</text>
<text x="105.3" y="139.3">R4</text>
<text x="106" y="141.8">?</text>
<text x="112.4" y="141.8">GREEN_LED</text>
<text x="115.4" y="139.3">LED2</text>
<text x="125.3" y="140.6">+3.3V</text>
<text x="69.9" y="145.6">SS8050</text>
<text x="65.3" y="157.1">GND</text>
<text x="214.1" y="157.1">+BATT</text>
<text x="218.4" y="168.5">W2</text>
<text x="218.4" y="171">POWER_SWITCH</text>
<text x="219.7" y="179.9">R14</text>
<text x="232.4" y="179.9">C13</text>
<text x="244.4" y="177.4">T15</text>
<text x="385.3" y="178.7">GND</text>
<text x="219.7" y="182.5">?</text>
<text x="232.4" y="182.5">?</text>
<text x="219.7" y="190.1">R15</text>
<text x="226.6" y="190.1">GND</text>
<text x="391.2" y="190.1">Y1</text>
<text x="219.7" y="192.6">?</text>
<text x="368.2" y="195.9">U1</text>
<text x="391.2" y="192.6">6.7458MHZ</text>
<text x="63.4" y="202.8">R9</text>
<text x="76.1" y="202.8">R6</text>
<text x="97.3" y="202.8">+BATT</text>
<text x="141.5" y="201.5">T17</text>
<text x="215.1" y="202.8">GND</text>
<text x="307.4" y="198.3">ANT1</text>
<text x="307.4" y="200.9">Antenna</text>
<text x="318.7" y="200.3">C2</text>
<text x="319.4" y="202.8">?</text>
<text x="349" y="202.8">GND</text>
<text x="359.9" y="202.8">VSSRF</text>
<text x="373.9" y="202.8">OSC</text>
<text x="64.1" y="205.3">?</text>
<text x="76.8" y="205.3">?</text>
<text x="82.1" y="204.1">+BATT</text>
<text x="112.3" y="209.1">T7</text>
<text x="124.2" y="205.3">GND</text>
<text x="141.5" y="205.3">T9</text>
<text x="141.5" y="209.1">T5</text>
<text x="291.8" y="207.9">T11</text>
<text x="359.9" y="207.9">ANT</text>
<text x="372.8" y="207.9">CAGC</text>
<text x="55.1" y="214.2">GND</text>
<text x="104.1" y="212.4">BAT</text>
<text x="104.1" y="214.9">LIPO_CELL</text>
<text x="306.1" y="214.2">L1</text>
<text x="318.8" y="214.2">C1</text>
<text x="326.4" y="214.2">L2</text>
<text x="332.3" y="214.2">+3.3V</text>
<text x="359.9" y="213">VDDRF</text>
<text x="368.9" y="213">SHUTDWN</text>
<text x="74.9" y="218">C37</text>
<text x="74.9" y="220.6">?</text>
<text x="115.2" y="219.3">+3.3V</text>
<text x="124.5" y="219.3">HT7533-1</text>
<text x="128.2" y="216.8">U2</text>
<text x="137.9" y="219.3">+BATT</text>
<text x="306.1" y="216.8">?</text>
<text x="318.8" y="216.8">?</text>
<text x="326.4" y="216.8">?</text>
<text x="359.9" y="218">CTH</text>
<text x="373.3" y="218">DATA</text>
<text x="98.3" y="225.7">GND</text>
<text x="125" y="224.4">VOUT VIN</text>
<text x="302.8" y="224.4">GND</text>
<text x="312.9" y="224.4">GND</text>
<text x="323.1" y="224.4">GND</text>
<text x="344.2" y="224.4">C3</text>
<text x="344.2" y="226.9">?</text>
<text x="355.6" y="224.4">C4</text>
<text x="355.6" y="226.9">?</text>
<text x="69.1" y="232">GND</text>
<text x="130.4" y="228.1" transform="rotate(-90 130.4 228.1)">GND</text>
<text x="74.2" y="238.4">+5V</text>
<text x="103.5" y="239.6">R10</text>
<text x="127.5" y="239.6">GND</text>
<text x="338.3" y="234.5">GND</text>
<text x="349.8" y="234.5">GND</text>
<text x="45.1" y="244.2">LTC4054ES5-4.2</text>
<text x="52" y="240.9">U6</text>
<text x="100.1" y="242.2">0.51</text>
<text x="105.5" y="242.2">Ohms</text>
<text x="65.5" y="249.8">+BATT</text>
<text x="91.4" y="248.5">C23</text>
<text x="91.4" y="251.1">?</text>
<text x="102.9" y="248.5">C20</text>
<text x="102.9" y="251.1">?</text>
<text x="134.6" y="247.2">J1</text>
<text x="134.6" y="249.8">Barrel_Jack</text>
<text x="221.8" y="247.2">+3.3V</text>
<text x="245.9" y="247.2">+BATT</text>
<text x="46.2" y="254.9">~{CHRG}</text>
<text x="46.2" y="257.4">PROG</text>
<text x="54.2" y="252.8" transform="rotate(-90 54.2 252.8)">V_{CC}</text>
<text x="56.9" y="254.9">BAT</text>
<text x="205.7" y="254.9">C12</text>
<text x="205.7" y="257.4">?</text>
<text x="217.2" y="254.9">C38</text>
<text x="217.2" y="257.4">?</text>
<text x="228.6" y="254.9">C5</text>
<text x="228.6" y="257.4">?</text>
<text x="241.3" y="254.9">C18</text>
<text x="241.3" y="257.4">?</text>
<text x="252.7" y="254.9">C21</text>
<text x="252.7" y="257.4">?</text>
<text x="264.2" y="254.9">C8</text>
<text x="264.2" y="257.4">?</text>
<text x="274.3" y="254.9">C7</text>
<text x="274.3" y="257.4">?</text>
<text x="38.1" y="259.9">R25</text>
<text x="38.1" y="262.5">?</text>
<text x="54.2" y="261.1" transform="rotate(-90 54.2 261.1)">GND</text>
<text x="97" y="258.7">GND</text>
<text x="113" y="259.9">R18</text>
<text x="113" y="262.5">?</text>
<text x="118.6" y="258.7">GND</text>
<text x="104" y="267.6">R20</text>
<text x="222.8" y="265">GND</text>
<text x="246.9" y="265">GND</text>
<text x="33.5" y="272.6">GND</text>
<text x="51.3" y="271.4">GND</text>
<text x="106.6" y="270.1">?</text>
<text x="108.5" y="277.7">GND</text>
</g>
<g font-size="1.8" fill="#a90000">
<text x="69.1" y="35.3">1</text>
<text x="81.2" y="35.3">16</text>
<text x="69.1" y="39.1">2</text>
<text x="81.2" y="39.1">15</text>
<text x="69.1" y="42.9">3</text>
<text x="69.1" y="46.7">4</text>
<text x="81.2" y="46.7">13</text>
<text x="81.2" y="42.9">14</text>
<text x="335" y="47.7" transform="rotate(-90 335 47.7)">2</text>
<text x="69.1" y="50.5">5</text>
<text x="81.2" y="50.5">12</text>
<text x="329.8" y="50.5">1</text>
<text x="69.1" y="54.4">6</text>
<text x="69.1" y="58.2">7</text>
<text x="81.2" y="58.2">10</text>
<text x="81.2" y="54.4">11</text>
<text x="335" y="55.3" transform="rotate(-90 335 55.3)">3</text>
<text x="69.1" y="62">8</text>
<text x="81.8" y="62">9</text>
<text x="244.6" y="84.5" transform="rotate(-90 244.6 84.5)">1</text>
<text x="244.6" y="94.7" transform="rotate(-90 244.6 94.7)">2</text>
<text x="242.3" y="99.8" transform="rotate(-90 242.3 99.8)">3</text>
<text x="237.1" y="102.6">1</text>
<text x="242.3" y="107.4" transform="rotate(-90 242.3 107.4)">2</text>
<text x="351.1" y="106.4">1</text>
<text x="351.1" y="111.5">2</text>
<text x="345.1" y="119.1">1</text>
<text x="350.3" y="116.3" transform="rotate(-90 350.3 116.3)">3</text>
<text x="350.3" y="123.9" transform="rotate(-90 350.3 123.9)">2</text>
<text x="61.8" y="143.3">1</text>
<text x="67.1" y="140.4" transform="rotate(-90 67.1 140.4)">3</text>
<text x="67.1" y="148" transform="rotate(-90 67.1 148)">2</text>
<text x="357.4" y="201.7">1</text>
<text x="379" y="201.7">8</text>
<text x="357.4" y="206.8">2</text>
<text x="379" y="206.8">7</text>
<text x="357.4" y="211.8">3</text>
<text x="379" y="211.8">6</text>
<text x="357.4" y="216.9">4</text>
<text x="379" y="216.9">5</text>
<text x="122.5" y="223.3">3</text>
<text x="135.2" y="223.3">2</text>
<text x="129.3" y="230.6" transform="rotate(-90 129.3 230.6)">1</text>
<text x="121.2" y="244.9">1</text>
<text x="53.1" y="248.4" transform="rotate(-90 53.1 248.4)">4</text>
<text x="121.2" y="249.9">2</text>
<text x="43.7" y="253.7">1</text>
<text x="43.7" y="256.3">5</text>
<text x="61.5" y="253.7">3</text>
<text x="53.1" y="263.6" transform="rotate(-90 53.1 263.6)">2</text>
</g>
</svg>
